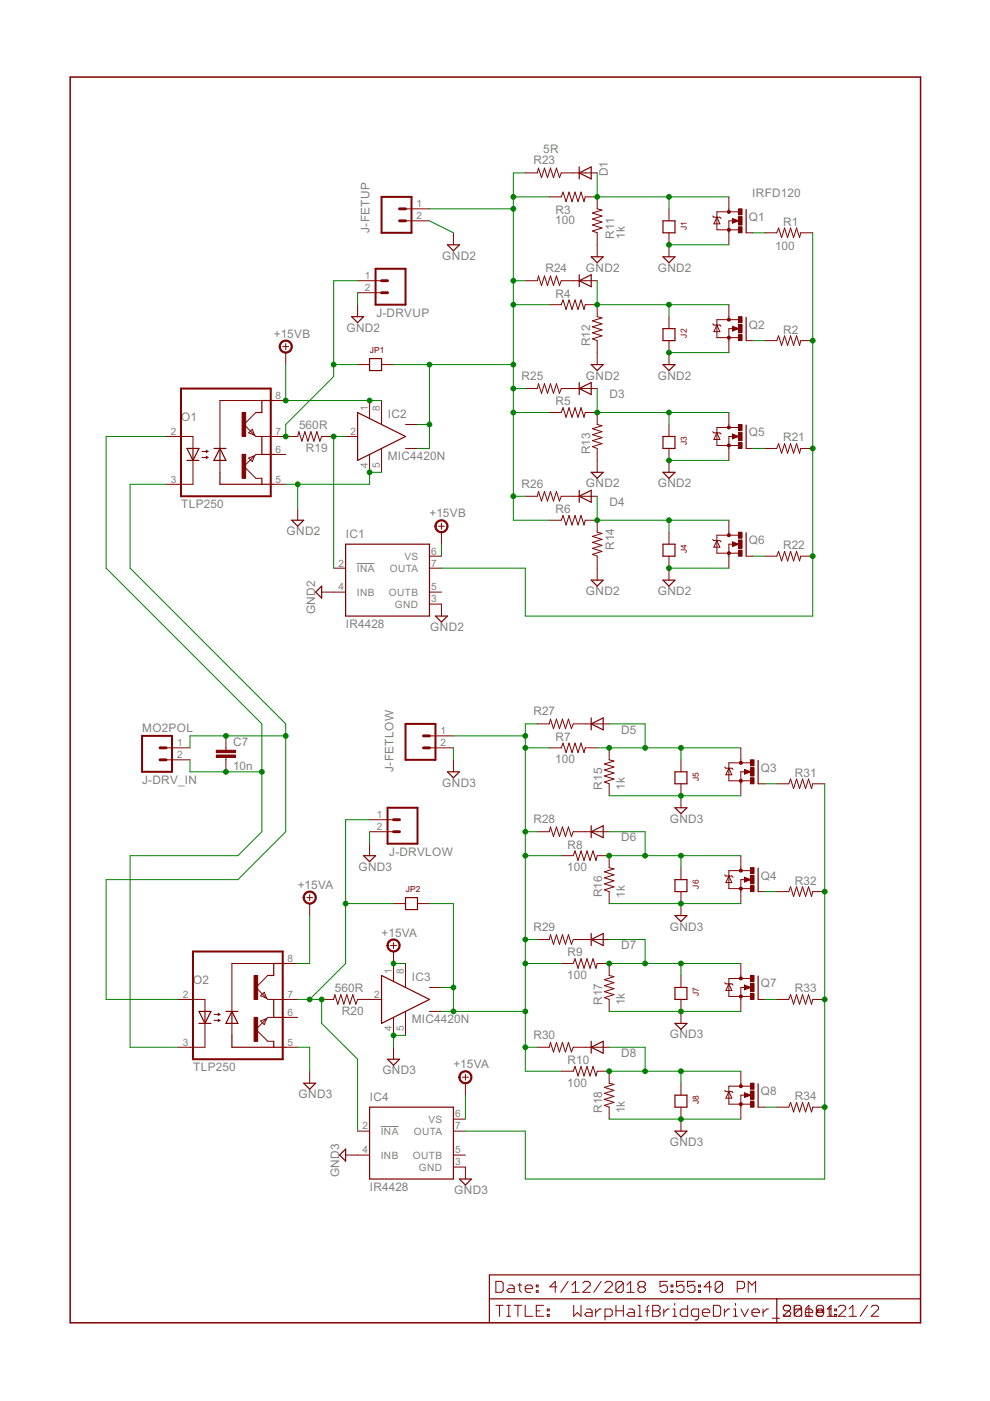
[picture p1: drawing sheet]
<svg xmlns="http://www.w3.org/2000/svg" width="210mm" height="297mm" viewBox="0 0 210 297" stroke-linecap="round" stroke-linejoin="round" font-family="sans-serif">
<path d="M75.6 119.5h3.8M80.7 238.8h3.8" fill="none" stroke="#808080" stroke-width=".21"/>
<g fill="none" stroke="#800000" stroke-width=".25">
<path d="M122.8 36.7l2.5-1.3v2.5zM122.8 35.4v2.5M94.9 51.9h2.5l-1.3 1.3zM122.8 58.3v2.5M122.8 59.5l2.5-1.2v2.5zM125.3 54.4h2.6l-1.3 1.3zM140.6 54.4h2.5l-1.3 1.3zM140.6 46.8h2.5v2.6h-2.5zM158.2 44.4v5M74.5 67.1h2.6l-1.3 1.3zM78.4 76h2.5v2.6h-2.5zM125.3 77.3h2.6l-1.3 1.3z"/>
<path d="M140.6 77.3h2.5l-1.3 1.3zM140.6 69.7h2.5v2.5h-2.5zM158.2 67.3v4.9M39.6 95.1h2.6l-1.3 2.5zM39.6 97.6h2.6M40.9 95.1v2.5M45.4 95.1h2.5M46.6 95.1l1.3 2.5h-2.5zM46.6 95.1v2.5M55.5 92.5v3.9h2.5M58 84.9h-2.5v2.6h-1.2M75.8 87.5l10.2 5-10.2 5.1z"/>
<path d="M122.8 81.1v2.6M122.8 82.4l2.5-1.3v2.6zM140.6 92.5h2.5v2.6h-2.5zM158.2 90.1v5M46.6 100.1v2.6h11.4M55.5 101.4v1.3M61.8 110.3h2.6l-1.3 1.3zM73.3 115.4h17.8v15.2h-17.8zM122.8 103.9v2.6M122.8 105.2l2.5-1.3v2.6zM125.3 100.1h2.6l-1.3 1.3zM140.6 100.1h2.5l-1.3 1.3z"/>
<path d="M140.6 115.4h2.5v2.5h-2.5zM158.2 113v4.9M68.2 124.3v2.5l-1.3-1.3zM92.3 130.6h2.6l-1.3 1.3zM125.3 123h2.6l-1.3 1.3zM140.6 123h2.5l-1.3 1.3zM125.3 152.2v2.5M125.3 153.5l2.6-1.3v2.5zM94.9 163.6h2.5l-1.3 1.3zM125.3 175.1v2.5M125.3 176.3l2.6-1.2v2.5zM143.1 163.6h2.5v2.6h-2.5z"/>
<path d="M143.1 171.3h2.5l-1.2 1.2zM160.7 161.2v5M77.1 181.4h2.5l-1.2 1.3zM86 190.3h2.5v2.5h-2.5zM125.3 197.9v2.6M125.3 199.2l2.6-1.3v2.6zM143.1 186.5h2.5v2.5h-2.5zM143.1 194.1h2.5l-1.2 1.3zM160.7 184.1v4.9M42.2 214.4h2.5l-1.2 2.6zM42.2 217h2.5M43.5 214.4v2.6"/>
<path d="M47.9 214.4h2.5M49.2 214.4l1.2 2.6h-2.5zM49.2 214.4v2.6M49.2 219.5v2.5h11.4M58 211.9v3.8h2.6M60.6 204.3h-2.6v2.5h-1.2M80.9 206.8l10.2 5.1-10.2 5.1zM143.1 217h2.5l-1.2 1.2zM143.1 209.4h2.5v2.5h-2.5zM160.7 206.9v5M58 220.8v1.2M64.4 229.7h2.5l-1.2 1.2z"/>
<path d="M78.4 234.7h17.7v15.3h-17.7zM82.2 224.6h2.5l-1.3 1.2zM125.3 220.8v2.5M125.3 222l2.6-1.2v2.5zM143.1 232.2h2.5v2.5h-2.5zM143.1 239.8h2.5l-1.2 1.3zM160.7 229.8v4.9M73.3 243.6v2.6l-1.3-1.3zM97.4 250h2.5l-1.2 1.2zM103.8 275.4h91.4M164.7 275.4v5.1M195.2 270.3h-91.4v10.2"/>
</g>
<g fill="none" stroke="#800000" stroke-width=".21">
<path d="M111.4 36.7h2.5l.3-1.1 .6 2.1 .6-2.1 .7 2.1 .6-2.1 .6 2.1 .7-2.1 .6 2.1 .4-1h7.6M75.8 59.5h5.1M86 46.8h5.1M86 44.3h5.1M96.1 49.4v2.5M111.4 59.5h2.5l.3-1 .6 2 .6-2 .7 2 .6-2 .6 2 .7-2 .6 2 .4-1h7.6M116.5 41.7h2.5l.4-1 .6 2.1 .6-2.1 .7 2.1 .6-2.1 .7 2.1 .6-2.1 .6 2.1 .3-1.1h2.5v2.6l1 .2-2 .7 2 .6-2 .6 2 .7-2 .6 2 .6-2 .7 1 .4v5M141.8 44.3v2.5M141.8 49.4v5M151.1 45.8l.3 .3h1.2l.3 .2M152 46.1l.6 1.4h-1.2zM154.5 41.7v3.2"/>
<path d="M155.3 46.3l1.3 .5-1.3 .5zM155.4 46.8h-.9v5.1M156.5 44.9h-4.5v3.8h4.6M158.2 49.4h1.4M162.2 49.4h2.5l.4-1.1 .6 2.1 .6-2.1 .7 2.1 .6-2.1 .7 2.1 .6-2.1 .6 2.1 .3-1h2.5M59.9 73.5h1.3M60.6 72.9v1.2M60.6 74.8v2.5M75.8 77.3h2.6M75.8 62.1h5.1M75.8 64.6v2.5M80.9 77.3h2.5"/>
<path d="M116.5 64.6h2.5l.4-1 .6 2 .6-2 .7 2 .6-2 .7 2 .6-2 .6 2 .3-1h2.5v2.5l1 .3-2 .6 2 .7-2 .6 2 .6-2 .7 2 .6-2 .6 1 .4v5.1M141.8 67.1v2.6M141.8 72.2v5.1M151.1 68.7l.3 .2h1.2l.3 .3M152 68.9l.6 1.4h-1.2zM154.5 64.6v3.2M155.3 69.2l1.3 .5-1.3 .5zM155.4 69.7h-.9v5.1M156.5 67.8h-4.5v3.8h4.6M158.2 72.2h1.4M162.2 72.2h2.5l.4-1 .6 2 .6-2 .7 2 .6-2 .7 2 .6-2 .6 2 .3-1h2.5M35.2 92.5h5.7v2.6"/>
<path d="M40.9 97.6v5.1h-5.7M42.8 95.7h1.3M42.8 97h1.3M43.7 95.5l.4 .2M43.7 96.7l.4 .3M44.1 95.7l-.4 .3M44.1 97l-.4 .2M46.6 97.6v2.5M52.7 97.1l1.3-.5-.5 1.3zM52.7 91.8l.8-.8 .5 1.3zM54 92.3l.3 .2h8.8l.3-1 .6 2.1 .6-2.1 .7 2.1 .6-2.1 .6 2.1 .7-2.1 .6 2.1 .4-1.1h2.5M54 96.6l-2.3 2.3 2.6 2.5h1.2"/>
<path d="M54.3 87.5l-2.6 2.5 2.3 2.3M55.5 84.9h-8.9v10.2M55.5 96.4h-1.2l-.3 .2M58 84.9h2.6M58 96.4h2.6M73.3 92.5h2.5M78.4 84.9v3.8M78.4 96.4v3.7M80.9 84.9v5.1M80.9 95.1v5M86 90h2.5M86 95.1h2.5"/>
<path d="M111.4 82.4h2.5l.3-1 .6 2 .6-2 .7 2 .6-2 .6 2 .7-2 .6 2 .4-1h7.6M116.5 87.5h2.5l.4-1.1 .6 2.1 .6-2.1 .7 2.1 .6-2.1 .7 2.1 .6-2.1 .6 2.1 .3-1h2.5v2.5l1 .3-2 .6 2 .6-2 .7 2 .6-2 .6 2 .7-2 .6 1 .4v5M141.8 90v2.5M141.8 95.1v5M151.1 91.5l.3 .3h1.2l.3 .2M152 91.8l.6 1.4h-1.2zM154.5 87.5v3.1M155.3 92l1.3 .5-1.3 .5zM155.4 92.5h-.9v5.1M156.5 90.6h-4.5v3.8h4.6M158.2 95.1h1.4M162.2 95.1h2.5l.4-1 .6 2 .6-2 .7 2 .6-2 .7 2 .6-2 .6 2 .3-1h2.5"/>
<path d="M58 102.7h2.6M63.1 107.8v2.5M91.1 117.9h2.5M93 111.6h1.2M93.6 110.9v1.3M93.6 112.8v2.6M111.4 105.2h2.5l.3-1 .6 2 .6-2 .7 2 .6-2 .6 2 .7-2 .6 2 .4-1h7.6M116.5 110.3h2.5l.4-1 .6 2 .6-2 .7 2 .6-2 .7 2 .6-2 .6 2 .3-1h2.5v2.5l1 .3-2 .6 2 .7-2 .6 2 .6-2 .7 2 .6-2 .6 1 .4v5.1M141.8 112.8v2.6M141.8 117.9v5.1M151.1 114.4l.3 .2h1.2l.3 .3M152 114.6l.6 1.4h-1.2z"/>
<path d="M154.5 110.3v3.2M155.3 114.9l1.3 .5-1.3 .5zM155.4 115.4h-.9v5.1M156.5 113.5h-4.5v3.8h4.6M158.2 117.9h1.4M162.2 117.9h2.5l.4-1 .6 2 .6-2 .7 2 .6-2 .7 2 .6-2 .6 2 .3-1h2.5M68.2 125.5h5.1M70.7 120.5h2.6M91.1 120.5h2.5M91.1 125.5h2.5M91.1 128.1h2.5v2.5M35.2 158.6h5.1"/>
<path d="M47.9 156v3.1M91.1 158.6h5M91.1 156h5M113.9 153.5h2.6l.2-1 .6 2 .7-2 .6 2 .7-2 .6 2 .6-2 .7 2 .3-1h7.7M116.5 158.6h2.5l.4-1.1 .6 2.1 .6-2.1 .7 2.1 .6-2.1 .7 2.1 .6-2.1 .6 2.1 .3-1h2.5M129.2 158.6v2.5l1 .3-2.1 .6 2.1 .6-2.1 .7 2.1 .6-2.1 .6 2.1 .7-2.1 .6 1.1 .4v2.5M157.1 158.6v3.1M35.2 161.1h5.1M47.9 160.6v3M78.4 178.9v2.5M78.4 176.3h5M78.4 173.8h5"/>
<path d="M96.1 161.1v2.5M113.9 176.3h2.6l.2-1 .6 2.1 .7-2.1 .6 2.1 .7-2.1 .6 2.1 .6-2.1 .7 2.1 .3-1.1h7.7M144.4 161.1v2.5M144.4 166.2v5.1M153.6 162.6l.3 .3h1.3l.2 .2M154.5 162.9l.7 1.4h-1.3zM157.8 163.1l1.3 .5-1.3 .5zM158 163.6h-.9v5.1M159.1 161.7h-4.6v3.8h4.6M160.7 166.2h1.5M164.7 166.2h2.5l.4-1 .7 2 .6-2 .6 2 .7-2 .6 2 .6-2 .7 2 .2-1h2.6M65 190.3h1.3"/>
<path d="M65.7 189.7v1.2M65.7 191.6v2.5M83.4 191.6h2.6M83.4 199.8v1.3M88.5 191.6h2.6M113.9 199.2h2.6l.2-1 .6 2 .7-2 .6 2 .7-2 .6 2 .6-2 .7 2 .3-1h7.7M119 181.4h2.5l.4-1 .7 2 .6-2 .6 2 .7-2 .6 2 .6-2 .7 2 .2-1h2.6v2.6l1 .2-2.1 .6 2.1 .7-2.1 .6 2.1 .7-2.1 .6 2.1 .6-2.1 .7 1.1 .3v2.6M144.4 184v2.5M144.4 189v5.1M153.6 185.5l.3 .2h1.3l.2 .3M154.5 185.7l.7 1.4h-1.3zM157.1 181.4v3.2"/>
<path d="M157.8 186l1.3 .5-1.3 .5zM158 186.5h-.9v5.1M159.1 184.6h-4.6v3.8h4.6M160.7 189h1.5M164.7 189h2.5l.4-1 .7 2.1 .6-2.1 .6 2.1 .7-2.1 .6 2.1 .6-2.1 .7 2.1 .2-1.1h2.6M37.7 211.9h5.8v2.5M43.5 217v5h-5.8M45.4 215.1h1.2M45.4 216.3h1.2M46.2 214.8l.4 .3M46.2 216.1l.4 .2M46.6 215.1l-.4 .2"/>
<path d="M46.6 216.3l-.4 .3M49.2 217v2.5M55.3 216.5l1.2-.5-.5 1.2zM55.3 211.1l.7-.7 .5 1.2zM56.5 211.6l.3 .3h6.3M56.5 216l-2.2 2.2 2.5 2.6h1.2M56.8 206.8l-2.5 2.6 2.2 2.2M58 204.3h-8.8v10.1M58 215.7h-1.2l-.3 .3M60.6 204.3h2.5M60.6 215.7h2.5M68.2 211.9h2.5l.3-1 .6 2 .7-2 .6 2 .6-2 .7 2 .6-2 .6 2 .4-1h5.1"/>
<path d="M82.8 200.5h1.3M83.4 201.7v6.4M83.4 215.7v3.8M86 204.3v5.1M86 214.4v5.1M91.1 209.4h2.5M91.1 214.4h2.5M119 204.3h2.5l.4-1 .7 2 .6-2 .6 2 .7-2 .6 2 .6-2 .7 2 .2-1h2.6v2.5l1 .3-2.1 .6 2.1 .6-2.1 .7 2.1 .6-2.1 .6 2.1 .7-2.1 .6 1.1 .4v2.5M144.4 206.8v2.6M144.4 211.9v5.1M153.6 208.3l.3 .3h1.3l.2 .3M154.5 208.6l.7 1.4h-1.3z"/>
<path d="M157.1 204.3v3.2M157.8 208.9l1.3 .5-1.3 .5zM158 209.4h-.9v5M159.1 207.5h-4.6v3.8h4.6M160.7 211.9h1.5M164.7 211.9h2.5l.4-1 .7 2 .6-2 .6 2 .7-2 .6 2 .6-2 .7 2 .2-1h2.6M60.6 222h2.5M65.7 227.1v2.6M75.8 239.8h2.6M83.4 222v2.6M96.1 239.8h2.6M96.1 237.3h2.6"/>
<path d="M98 228.4h1.3M98.7 227.8v1.2M98.7 229.7v2.5M113.9 222h2.6l.2-1 .6 2.1 .7-2.1 .6 2.1 .7-2.1 .6 2.1 .6-2.1 .7 2.1 .3-1.1h7.7M119 227.1h2.5l.4-1 .7 2 .6-2 .6 2 .7-2 .6 2 .6-2 .7 2 .2-1h2.6v2.6l1 .2-2.1 .6 2.1 .7-2.1 .6 2.1 .7-2.1 .6 2.1 .6-2.1 .7 1.1 .3v2.6M144.4 229.7v2.5M144.4 234.7v5.1M153.6 231.2l.3 .2h1.3l.2 .3M154.5 231.4l.7 1.4h-1.3zM157.1 227.1v3.2M157.8 231.7l1.3 .5-1.3 .5zM158 232.2h-.9v5.1"/>
<path d="M159.1 230.3h-4.6v3.8h4.6M160.7 234.7h1.5M164.7 234.7h2.5l.4-1 .7 2.1 .6-2.1 .6 2.1 .7-2.1 .6 2.1 .6-2.1 .7 2.1 .2-1.1h2.6M73.3 244.9h5.1M96.1 244.9h2.6M96.1 247.4h2.6v2.6M105.1 271.7h1.2l.4 .4v1.5l-.4 .4h-1.2zM105.1 276.8h1.6M105.9 276.8v2.3M107.5 276.8h.7M107.5 279.1h.7M107.9 272.5h.7l.4 .3v1.2h-1.1l-.4-.4 .4-.4h1.1"/>
<path d="M107.9 276.8v2.3M109 276.8h1.6M109.8 272.5h.8M109.8 276.8v2.3M110.2 272.1v1.5l.4 .4M111.4 273.2h1.5v-.4l-.4-.3h-.7l-.4 .3v.8l.4 .4h.7M111.4 276.8v2.3h1.5M113.7 273.6h.4v.4h-.4zM113.7 272.5h.4v.3h-.4zM113.7 277.9h.8M115.3 276.8h-1.6v2.3h1.6M116 277.5h.4v.4h-.4z"/>
<path d="M116 278.7h.4v.4h-.4zM118.1 272.8h-1.5l1.1-1.1v2.3M120.5 271.7l-1.6 2.3M121.2 274h1.6M121.2 272.5l.8-.8v2.3M121.6 276.8v2.3l.8-.8 .8 .8v-2.3M123.6 272.1l.4-.4h.7l.4 .4v.4l-1.5 1.5h1.5M124.4 277.5h.7l.4 .4v1.2h-1.1l-.4-.4 .4-.4h1.1M126.3 277.5v1.6M127.5 271.7l-1.6 2.3M127.5 277.5h-.4l-.8 .8M128.2 272.1l.4-.4h.8l.4 .4v.4l-1.6 1.5h1.6"/>
<path d="M128.3 279.1h1.1l.4-.4v-.8l-.4-.4h-1.1v2.4M130.6 277.9h1.6M130.6 276.8v2.3M132.1 272.1v1.5l-.3 .4h-.8l-.4-.4M132.1 272.1l-.3-.4h-.8l-.4 .4v1.5M132.1 272.1l-1.5 1.5M132.2 276.8v2.3M132.9 274h1.6M132.9 272.5l.8-.8v2.3M133.3 277.5h.8l.4 .4v1.2h-1.2l-.4-.4 .4-.4h1.2M135.3 276.8h.4v2.3M135.3 279.1h.8"/>
<path d="M135.7 272.8l-.4 .4v.4l.4 .4h.7l.4-.4v-.4l-.4-.4M135.7 272.8l-.4-.3v-.4l.4-.4h.7l.4 .4v.4l-.4 .3M135.7 272.8h.7M136.8 277.9h.8M137.6 276.8l-.4 .3v2M138.4 276.8h1.2l.4 .3v.4l-.4 .4 .4 .4v.4l-.4 .4h-1.2zM138.4 277.9h1.2M140.7 277.5v1.6M141.5 271.7h-1.6v1.1l.8-.3h.4l.4 .3v.8l-.4 .4h-.8l-.4-.4M141.9 277.5h-.4l-.8 .8M142.3 273.6h.4v.4h-.4zM142.3 272.5h.4v.3h-.4z"/>
<path d="M142.7 279.1h.8M142.7 277.5h.4v1.6M143.1 276.4v.4M145 271.7h-1.6v1.1l.8-.3h.4l.4 .3v.8l-.4 .4h-.8l-.4-.4M145.8 276.8v2.3h-1.2l-.4-.4v-.8l.4-.4h1.2M147.3 271.7h-1.5v1.1l.8-.3h.4l.3 .3v.8l-.3 .4h-.8l-.4-.4M148.1 273.6h.4v.4h-.4zM148.1 272.5h.4v.3h-.4zM148.1 279.1h-1.1l-.4-.4v-.8l.4-.4h1.1v2l-.4 .4h-.3M148.9 278.3h1.6v-.4l-.4-.4h-.8l-.4 .4v.8l.4 .4h.8M150.9 272.8h-1.6l1.2-1.1v2.3M151.3 276.8h1.1l.4 .3v1.6l-.4 .4h-1.1z"/>
<path d="M153.2 272.1v1.5l-.4 .4h-.8l-.4-.4M153.2 272.1l-.4-.4h-.8l-.4 .4v1.5M153.2 272.1l-1.6 1.5M153.6 277.5v1.6M154.7 277.5h-.3l-.8 .8M155.5 279.1h.8M155.5 277.5h.4v1.6M155.9 276.4v.4M156.3 273.2h1.2l.4-.4v-.7l-.4-.4h-1.2v2.3M157.1 277.5l.8 1.6 .8-1.6M158.6 274v-2.3l.8 .8 .8-.8v2.3M159.4 278.3h1.6v-.4l-.4-.4h-.8l-.4 .4v.8l.4 .4h.8"/>
<path d="M161.8 277.5v1.6M162.9 277.5h-.3l-.8 .8M163.7 279.5h1.6M166.1 278.7l.4 .4M167.2 276.8l.4 .3M167.2 276.8h-.7l-.4 .3v.4l.4 .4h.7l.4 .4v.4l-.4 .4M167.2 276.8l.4 .3v.4l-1.5 1.6h1.5M168.4 277.1l.4-.3h.8l.3 .3M168.4 276.8v2.3M168.4 277.9l.4-.4h.8l.4 .4v1.2M169.9 277.1v1.6l-.3 .4h-.8l-.4-.4zM170.7 279.1h1.6"/>
<path d="M170.7 277.5l.8-.7v2.3M170.8 278.3h1.5v-.4l-.4-.4h-.8l-.3 .4v.8l.3 .4M173.1 278.7l.4 .4h.8M173.1 278.7l.4 .4M173.5 277.9l-.4-.4v-.4l.4-.3h.7l.4 .3v.4l-.4 .4M173.5 277.9h.7M173.5 277.9l-.4 .4h1.5v-.4l-.3-.4h-.8l-.4 .4v.8M174.2 277.9l.4 .4v.4l-.4 .4M175.4 279.1h2v-.4h-.4v.4M175.4 277.5h.8M175.8 277.1v1.6l.4 .4v-2.3l-.8 .7M177 277.5h.4v.4h-.4z"/>
<path d="M177.8 277.1l.3-.3h.8l.4 .3v.4l-1.5 1.6h1.5M180 279.1h1.6M180 277.5l.8-.7v2.3M183.9 276.8l-1.5 2.3M184.7 277.1l.4-.3h.8l.4 .3v.4l-1.6 1.6h1.6"/>
</g>
<path d="M14.9 16.3h180.3v264.2h-180.3zM155.4 46.6l.9 .2-.9 .3v-.3h.3M155.4 69.4l.9 .3-.9 .2v-.2h.3M155.4 92.3l.9 .2-.9 .3v-.3h.3M155.4 115.1l.9 .3-.9 .2v-.2h.3M158 163.4l.9 .2-.9 .3v-.3h.2M158 186.2l.9 .3-.9 .3v-.3h.2M158 209.1l.9 .3-.9 .2v-.2h.2M158 231.9l.9 .3-.9 .3v-.3h.2" fill="none" stroke="#800000" stroke-width=".32"/>
<path d="M79.6 57h6.4v7.6h-6.4zM80.9 41.7h6.3v7.7h-6.3zM38.4 82.4h19v22.8h-19zM30.1 156h6.4v7.6h-6.4zM86 153.5h6.3v7.6h-6.3zM82.2 171.3h6.3v7.6h-6.3zM40.9 201.7h19v22.9h-19z" fill="none" stroke="#800000" stroke-width=".42"/>
<g fill="#800000" stroke="#800000" stroke-width=".21">
<path d="M51.3 96.3h.8v5.1h-.8z"/>
<path d="M51.3 87.5h.8v5h-.8z"/>
<path d="M53.9 215.7h.7v5.1h-.7z"/>
<path d="M53.9 206.8h.7v5.1h-.7z"/>
<path d="M45.9 160.1h4v.5h-4z"/>
<path d="M45.9 159.1h4v.5h-4z"/>
<path d="M156.6 48.1h.7v1.3h-.7z"/>
<path d="M156.6 44.3h.7v1.3h-.7z"/>
<path d="M156.6 45.9h.7v1.8h-.7z"/>
<path d="M156.6 71h.7v1.2h-.7z"/>
<path d="M156.6 67.1h.7v1.3h-.7z"/>
<path d="M156.6 68.8h.7v1.8h-.7z"/>
<path d="M156.6 93.8h.7v1.3h-.7z"/>
<path d="M156.6 90h.7v1.3h-.7z"/>
<path d="M156.6 91.7h.7v1.7h-.7z"/>
<path d="M156.6 116.6h.7v1.3h-.7z"/>
<path d="M156.6 112.8h.7v1.3h-.7z"/>
<path d="M156.6 114.5h.7v1.8h-.7z"/>
<path d="M159.1 164.9h.8v1.3h-.8z"/>
<path d="M159.1 161.1h.8v1.3h-.8z"/>
<path d="M159.1 162.8h.8v1.7h-.8z"/>
<path d="M159.1 187.8h.8v1.2h-.8z"/>
<path d="M159.1 184h.8v1.2h-.8z"/>
<path d="M159.1 185.6h.8v1.8h-.8z"/>
<path d="M159.1 210.6h.8v1.3h-.8z"/>
<path d="M159.1 206.8h.8v1.3h-.8z"/>
<path d="M159.1 208.5h.8v1.7h-.8z"/>
<path d="M159.1 233.5h.8v1.2h-.8z"/>
<path d="M159.1 229.7h.8v1.2h-.8z"/>
<path d="M159.1 231.3h.8v1.8h-.8z"/>
</g>
<path d="M80.9 59.5h1.3M84.7 46.8h1.3M84.7 44.3h1.3M80.9 62.1h1.3M33.9 158.6h1.3M89.8 158.6h1.3M89.8 156h1.3M33.9 161.1h1.3M83.4 176.3h1.3M83.4 173.8h1.3" fill="none" stroke="#800000" stroke-width=".61"/>
<g fill="#800000" stroke="#800000" stroke-width=".21">
<path d="M154.3 94.2h.5v.5h-.5z" fill-rule="evenodd"/>
<path d="M59.6 72.5a1.4 1.4 0 0 1 2.2 .3 1.4 1.4 0 0 1-.8 2 1.4 1.4 0 0 1-1.8-1.3h.2a1.15 1.15 0 0 1 1.6-1.1 1.15 1.15 0 0 1 .3 1.9 1.15 1.15 0 0 1-1.8-.5l-.1-.3h-.2z" fill-rule="evenodd"/>
<path d="M92.6 110.6a1.4 1.4 0 0 1 2.2 .3 1.4 1.4 0 0 1-.8 2 1.4 1.4 0 0 1-1.8-1.3h.3a1.15 1.15 0 0 1 1.6-1.1 1.15 1.15 0 0 1 .2 1.9 1.15 1.15 0 0 1-1.8-.5v-.3h-.3z" fill-rule="evenodd"/>
<path d="M64.6 189.4a1.4 1.4 0 0 1 2.3 .2 1.4 1.4 0 0 1-.9 2.1 1.4 1.4 0 0 1-1.7-1.4h.2a1.15 1.15 0 0 1 1.6-1.1 1.15 1.15 0 0 1 .3 1.9 1.15 1.15 0 0 1-1.8-.5l-.1-.3h-.2z" fill-rule="evenodd"/>
<path d="M82.4 199.5a1.4 1.4 0 0 1 2.2 .2 1.4 1.4 0 0 1-.8 2.1 1.4 1.4 0 0 1-1.8-1.3h.3a1.15 1.15 0 0 1 1.6-1.1 1.15 1.15 0 0 1 .3 1.9 1.15 1.15 0 0 1-1.9-.6v-.2h-.3z" fill-rule="evenodd"/>
<path d="M97.7 227.4a1.4 1.4 0 0 1 2.2 .3 1.4 1.4 0 0 1-.9 2 1.4 1.4 0 0 1-1.7-1.3h.2a1.15 1.15 0 0 1 1.7-1.1 1.15 1.15 0 0 1 .2 1.9 1.15 1.15 0 0 1-1.8-.5l-.1-.3h-.2z" fill-rule="evenodd"/>
<circle cx="154.5" cy="48.7" r=".33"/>
<circle cx="154.5" cy="44.9" r=".33"/>
<circle cx="154.5" cy="71.6" r=".33"/>
<circle cx="154.5" cy="67.8" r=".33"/>
<circle cx="154.5" cy="90.6" r=".33"/>
<circle cx="154.5" cy="117.3" r=".32"/>
<circle cx="154.5" cy="113.5" r=".32"/>
<circle cx="157.1" cy="165.5" r=".33"/>
<circle cx="157.1" cy="161.7" r=".33"/>
<circle cx="157.1" cy="188.4" r=".33"/>
<circle cx="157.1" cy="184.6" r=".33"/>
<circle cx="157.1" cy="211.3" r=".33"/>
<circle cx="157.1" cy="207.4" r=".33"/>
<circle cx="157.1" cy="234.1" r=".32"/>
<circle cx="157.1" cy="230.3" r=".32"/>
</g>
<g fill="none" stroke="#008000" stroke-width=".21">
<path d="M111.4 36.7h-2.6v73.6h7.7M126.6 36.7v5h27.9M75.8 59.5h-5.1v20.3l-10.1 10.2v2.5M91.1 46.8l5 2.6M91.1 44.3h17.7M108.8 41.7h7.7M108.8 59.5h2.6M126.6 59.5v5.1h27.9M141.8 51.9h12.7M141.8 41.7v2.6M159.6 49.4h2.6M172.3 49.4v81.2h-60.9v-10.1h-17.8"/>
<path d="M60.6 77.3v7.6h20.3M70.7 77.3h5.1M75.8 62.1v2.5M83.4 77.3h25.4M91.1 77.3v17.8h-2.6M108.8 64.6h7.7M141.8 74.8h12.7M141.8 64.6v2.5M159.6 72.2h2.6M35.2 92.5h-12.7v28l33 33v22.8l-5.1 5.1h-22.8v40.6h10.1M73.3 92.5h-2.6v28M88.5 90h2.6"/>
<path d="M108.8 87.5h7.7M108.8 82.4h2.6M126.6 82.4v5.1h27.9M141.8 97.6h12.7M141.8 87.5v2.5M159.6 95.1h2.6M35.2 102.7h-7.6v17.8l33 33v22.8l-10.2 10.2h-27.9v25.4h15.2M63.1 102.7v5.1M80.9 100.1h-2.5v2.6h-17.8M93.6 115.4v2.5M108.8 105.2h2.6M126.6 105.2v5.1h27.9"/>
<path d="M141.8 110.3v2.5M159.6 117.9h2.6M141.8 120.5h12.7M60.6 156h-20.3v2.6M96.1 156h15.3M96.1 158.6v2.5M111.4 158.6h5.1M113.9 153.5h-2.5v73.6h7.6M126.6 158.6h30.5M129.2 153.5h7.6v5.1M144.4 158.6v2.5M40.3 161.1v2.5h15.2"/>
<path d="M78.4 176.3v2.6M78.4 173.8h-5.1v30.5l-7.6 7.6M111.4 176.3h2.5M129.2 176.3h7.6v5.1M129.2 168.7h27.9M162.2 166.2h2.5M174.9 166.2v83.8h-63.5v-10.2h-12.7M65.7 194.1v10.2h-2.6M73.3 191.6h10.1M91.1 191.6h5v22.8M111.4 181.4h7.6M111.4 199.2h2.5"/>
<path d="M129.2 199.2h7.6v5.1M129.2 181.4h27.9M129.2 191.6h27.9M144.4 181.4v2.6M162.2 189h2.5M63.1 211.9h5.1v5.1l7.6 7.6v15.2M83.4 204.3h2.6M86 219.5h-2.6v2.5M93.6 214.4h17.8M93.6 209.4h2.5M111.4 204.3h7.6M129.2 204.3h27.9"/>
<path d="M129.2 214.4h27.9M144.4 204.3v2.5M162.2 211.9h2.5M63.1 222h2.6v5.1M98.7 232.2v5.1M111.4 222h2.5M129.2 222h7.6v5.1M129.2 227.1h27.9M129.2 237.3h27.9M144.4 227.1v2.6M162.2 234.7h2.5"/>
</g>
<g fill="#008000" stroke="#008000" stroke-width=".21">
<circle cx="63.1" cy="102.7" r=".51"/>
<circle cx="78.4" cy="100.1" r=".51"/>
<circle cx="141.8" cy="97.6" r=".51"/>
<circle cx="141.8" cy="120.5" r=".51"/>
<circle cx="141.8" cy="74.8" r=".51"/>
<circle cx="141.8" cy="51.9" r=".51"/>
<circle cx="126.6" cy="41.7" r=".51"/>
<circle cx="141.8" cy="41.7" r=".51"/>
<circle cx="126.6" cy="64.6" r=".51"/>
<circle cx="141.8" cy="64.6" r=".51"/>
<circle cx="126.6" cy="87.5" r=".51"/>
<circle cx="141.8" cy="87.5" r=".51"/>
<circle cx="126.6" cy="110.3" r=".51"/>
<circle cx="141.8" cy="110.3" r=".51"/>
<circle cx="144.4" cy="158.6" r=".51"/>
<circle cx="129.2" cy="158.6" r=".51"/>
<circle cx="136.8" cy="158.6" r=".51"/>
<circle cx="129.2" cy="181.4" r=".51"/>
<circle cx="144.4" cy="181.4" r=".51"/>
<circle cx="136.8" cy="181.4" r=".51"/>
<circle cx="129.2" cy="204.3" r=".51"/>
<circle cx="144.4" cy="204.3" r=".51"/>
<circle cx="136.8" cy="204.3" r=".51"/>
<circle cx="60.6" cy="92.5" r=".51"/>
<circle cx="70.7" cy="77.3" r=".51"/>
<circle cx="129.2" cy="227.1" r=".51"/>
<circle cx="144.4" cy="227.1" r=".51"/>
<circle cx="136.8" cy="227.1" r=".51"/>
<circle cx="70.7" cy="92.5" r=".51"/>
<circle cx="172.3" cy="72.2" r=".51"/>
<circle cx="172.3" cy="95.1" r=".51"/>
<circle cx="172.3" cy="117.9" r=".51"/>
<circle cx="47.9" cy="163.6" r=".51"/>
<circle cx="55.5" cy="163.6" r=".51"/>
<circle cx="47.9" cy="156" r=".51"/>
<circle cx="60.6" cy="156" r=".51"/>
<circle cx="65.7" cy="211.9" r=".51"/>
<circle cx="68.2" cy="211.9" r=".51"/>
<circle cx="73.3" cy="191.6" r=".51"/>
<circle cx="60.6" cy="84.9" r=".51"/>
<circle cx="78.4" cy="84.9" r=".51"/>
<circle cx="83.4" cy="204.3" r=".51"/>
<circle cx="174.9" cy="189" r=".51"/>
<circle cx="174.9" cy="211.9" r=".51"/>
<circle cx="174.9" cy="234.7" r=".51"/>
<circle cx="83.4" cy="219.5" r=".51"/>
<circle cx="144.4" cy="237.3" r=".51"/>
<circle cx="144.4" cy="191.6" r=".51"/>
<circle cx="144.4" cy="168.7" r=".51"/>
<circle cx="144.4" cy="214.4" r=".51"/>
<circle cx="111.4" cy="181.4" r=".51"/>
<circle cx="111.4" cy="204.3" r=".51"/>
<circle cx="111.4" cy="214.4" r=".51"/>
<circle cx="111.4" cy="158.6" r=".51"/>
<circle cx="111.4" cy="176.3" r=".51"/>
<circle cx="111.4" cy="199.2" r=".51"/>
<circle cx="111.4" cy="222" r=".51"/>
<circle cx="111.4" cy="156" r=".51"/>
<circle cx="96.1" cy="214.4" r=".51"/>
<circle cx="96.1" cy="209.4" r=".51"/>
<circle cx="91.1" cy="90" r=".51"/>
<circle cx="108.8" cy="87.5" r=".51"/>
<circle cx="108.8" cy="64.6" r=".51"/>
<circle cx="108.8" cy="41.7" r=".51"/>
<circle cx="108.8" cy="59.5" r=".51"/>
<circle cx="108.8" cy="82.4" r=".51"/>
<circle cx="108.8" cy="105.2" r=".51"/>
<circle cx="108.8" cy="44.3" r=".51"/>
<circle cx="91.1" cy="77.3" r=".51"/>
<circle cx="108.8" cy="77.3" r=".51"/>
</g>
<g font-size="2.8" fill="#808080">
<text x="113.1" y="34.9">R23</text>
<text x="115.2" y="32.3">5R</text>
<text x="128.9" y="37.4" transform="rotate(-90 128.9 37.4)">D1</text>
<text x="159.5" y="41.7">IRFD120</text>
<text x="117.7" y="47.6">100</text>
<text x="117.8" y="45.3">R3</text>
<text x="158.8" y="46.8">Q1</text>
<text x="166" y="47.9">R1</text>
<text x="78.4" y="49.3" transform="rotate(-90 78.4 49.3)">J-FETUP</text>
<text x="130.2" y="50.6" transform="rotate(-90 130.2 50.6)">R11</text>
<text x="132.5" y="50.6" transform="rotate(-90 132.5 50.6)">1k</text>
<text x="164.3" y="52.9">100</text>
<text x="93.8" y="55.1">GND2</text>
<text x="115.6" y="57.7">R24</text>
<text x="124.2" y="57.6">GND2</text>
<text x="139.5" y="57.6">GND2</text>
<text x="117.8" y="63.1">R4</text>
<text x="58" y="71.6">+15VB</text>
<text x="73.5" y="70.3">GND2</text>
<text x="79.8" y="67.1">J-DRVUP</text>
<text x="158.8" y="69.7">Q2</text>
<text x="166" y="70.7">R2</text>
<text x="125.1" y="73.4" transform="rotate(-90 125.1 73.4)">R12</text>
<text x="110.6" y="80.6">R25</text>
<text x="124.2" y="80.5">GND2</text>
<text x="139.5" y="80.5">GND2</text>
<text x="38.4" y="89.4">O1</text>
<text x="82.2" y="88.7">IC2</text>
<text x="117.8" y="86">R5</text>
<text x="129.2" y="84.4">D3</text>
<text x="63.4" y="91">560R</text>
<text x="64.8" y="95.8">R19</text>
<text x="158.8" y="92.5">Q5</text>
<text x="166" y="93.6">R21</text>
<text x="82.2" y="97.6">MIC4420N</text>
<text x="125.1" y="96.3" transform="rotate(-90 125.1 96.3)">R13</text>
<text x="38.4" y="107.8">TLP250</text>
<text x="110.6" y="103.4">R26</text>
<text x="124.2" y="103.3">GND2</text>
<text x="129.2" y="107.3">D4</text>
<text x="139.5" y="103.3">GND2</text>
<text x="60.8" y="113.5">GND2</text>
<text x="91.1" y="109.7">+15VB</text>
<text x="117.8" y="108.8">R6</text>
<text x="73.3" y="114.1">IC1</text>
<text x="130.2" y="116.6" transform="rotate(-90 130.2 116.6)">R14</text>
<text x="158.8" y="115.4">Q6</text>
<text x="166" y="116.4">R22</text>
<text x="66.8" y="130.3" transform="rotate(-90 66.8 130.3)">GND2</text>
<text x="124.2" y="126.2">GND2</text>
<text x="139.5" y="126.2">GND2</text>
<text x="73.3" y="133.2">IR4428</text>
<text x="91.2" y="133.8">GND2</text>
<text x="30.2" y="155.3">MO2POL</text>
<text x="113.1" y="151.7">R27</text>
<text x="131.7" y="155.5">D5</text>
<text x="49.5" y="158.2">C7</text>
<text x="117.7" y="161.9">100</text>
<text x="117.8" y="157.1">R7</text>
<text x="30.2" y="166.2">J-DRV_IN</text>
<text x="49.4" y="163.3">10n</text>
<text x="83.4" y="163.6" transform="rotate(-90 83.4 163.6)">J-FETLOW</text>
<text x="93.8" y="166.8">GND3</text>
<text x="127.7" y="167.4" transform="rotate(-90 127.7 167.4)">R15</text>
<text x="132.5" y="167.4" transform="rotate(-90 132.5 167.4)">1k</text>
<text x="161.3" y="163.6">Q3</text>
<text x="168.6" y="164.7">R31</text>
<text x="113.1" y="174.5">R28</text>
<text x="120.3" y="179.9">R8</text>
<text x="131.7" y="178.4">D6</text>
<text x="142" y="174.4">GND3</text>
<text x="76" y="184.6">GND3</text>
<text x="82.5" y="181.4">J-DRVLOW</text>
<text x="120.3" y="184.7">100</text>
<text x="63.1" y="188.4">+15VA</text>
<text x="127.7" y="190.3" transform="rotate(-90 127.7 190.3)">R16</text>
<text x="132.5" y="190.3" transform="rotate(-90 132.5 190.3)">1k</text>
<text x="161.3" y="186.5">Q4</text>
<text x="168.6" y="187.5">R32</text>
<text x="113.1" y="197.4">R29</text>
<text x="142" y="197.3">GND3</text>
<text x="80.9" y="198.6">+15VA</text>
<text x="120.3" y="202.8">R9</text>
<text x="131.7" y="201.2">D7</text>
<text x="41" y="208.7">O2</text>
<text x="87.3" y="208.1">IC3</text>
<text x="120.3" y="207.6">100</text>
<text x="161.3" y="209.4">Q7</text>
<text x="71" y="210.4">560R</text>
<text x="72.5" y="215.2">R20</text>
<text x="127.7" y="213.1" transform="rotate(-90 127.7 213.1)">R17</text>
<text x="132.5" y="213.2" transform="rotate(-90 132.5 213.2)">1k</text>
<text x="168.6" y="210.4">R33</text>
<text x="87.3" y="217">MIC4420N</text>
<text x="113.1" y="220.2">R30</text>
<text x="142" y="220.1">GND3</text>
<text x="41" y="227.1">TLP250</text>
<text x="81.1" y="227.8">GND3</text>
<text x="96.1" y="226.5">+15VA</text>
<text x="120.3" y="225.6">R10</text>
<text x="131.7" y="224.1">D8</text>
<text x="63.3" y="232.8">GND3</text>
<text x="78.4" y="233.5">IC4</text>
<text x="120.3" y="230.4">100</text>
<text x="161.3" y="232.2">Q8</text>
<text x="168.6" y="233.2">R34</text>
<text x="127.7" y="236" transform="rotate(-90 127.7 236)">R18</text>
<text x="132.5" y="236" transform="rotate(-90 132.5 236)">1k</text>
<text x="142" y="243">GND3</text>
<text x="71.9" y="249.6" transform="rotate(-90 71.9 249.6)">GND3</text>
<text x="78.4" y="252.5">IR4428</text>
<text x="96.3" y="253.2">GND3</text>
</g>
<g font-size="2.4" fill="#808080">
<text x="88.3" y="43.9">1</text>
<text x="88.3" y="46.5">2</text>
<text x="77.4" y="59.2">1</text>
<text x="77.4" y="61.7">2</text>
<text x="58.4" y="84.6">8</text>
<text x="78" y="87.1" transform="rotate(-90 78 87.1)">1</text>
<text x="80.5" y="87.1" transform="rotate(-90 80.5 87.1)">8</text>
<text x="36.2" y="92.2">2</text>
<text x="58.4" y="96">6</text>
<text x="58.4" y="92.2">7</text>
<text x="74.3" y="92.2">2</text>
<text x="78" y="99.2" transform="rotate(-90 78 99.2)">4</text>
<text x="80.5" y="99.2" transform="rotate(-90 80.5 99.2)">5</text>
<text x="36.2" y="102.3">3</text>
<text x="58.4" y="102.3">5</text>
<text x="85.8" y="118.7">VS</text>
<text x="91.4" y="117.6">6</text>
<text x="71.7" y="120.1">2</text>
<text x="71.7" y="125.2">4</text>
<text x="75.7" y="121.2">INA</text>
<text x="82.6" y="121.2">OUTA</text>
<text x="91.4" y="120.1">7</text>
<text x="91.4" y="125.2">5</text>
<text x="75.7" y="126.3">INB</text>
<text x="82.5" y="126.3">OUTB</text>
<text x="83.7" y="128.8">GND</text>
<text x="91.4" y="127.7">3</text>
<text x="93.4" y="155.7">1</text>
<text x="37.5" y="158.2">1</text>
<text x="37.5" y="160.7">2</text>
<text x="93.4" y="158.2">2</text>
<text x="79.9" y="173.4">1</text>
<text x="79.9" y="176">2</text>
<text x="60.9" y="203.9">8</text>
<text x="83.1" y="206.5" transform="rotate(-90 83.1 206.5)">1</text>
<text x="85.6" y="206.5" transform="rotate(-90 85.6 206.5)">8</text>
<text x="38.7" y="211.5">2</text>
<text x="60.9" y="215.3">6</text>
<text x="60.9" y="211.5">7</text>
<text x="79.4" y="211.5">2</text>
<text x="38.7" y="221.7">3</text>
<text x="60.9" y="221.7">5</text>
<text x="83.1" y="218.5" transform="rotate(-90 83.1 218.5)">4</text>
<text x="85.6" y="218.5" transform="rotate(-90 85.6 218.5)">5</text>
<text x="76.8" y="239.5">2</text>
<text x="90.8" y="238">VS</text>
<text x="96.5" y="239.5">7</text>
<text x="96.5" y="236.9">6</text>
<text x="76.8" y="244.5">4</text>
<text x="80.7" y="240.6">INA</text>
<text x="80.7" y="245.7">INB</text>
<text x="87.6" y="245.7">OUTB</text>
<text x="87.7" y="240.6">OUTA</text>
<text x="96.5" y="244.5">5</text>
<text x="88.8" y="248.2">GND</text>
<text x="96.5" y="247.1">3</text>
</g>
<g font-size="2" fill="#800000">
<text x="145.7" y="48.7" transform="rotate(-90 145.7 48.7)">J1</text>
<text x="145.7" y="71.6" transform="rotate(-90 145.7 71.6)">J2</text>
<text x="78.4" y="74.8">JP1</text>
<text x="145.7" y="94.4" transform="rotate(-90 145.7 94.4)">J3</text>
<text x="145.7" y="117.3" transform="rotate(-90 145.7 117.3)">J4</text>
<text x="148.2" y="165.6" transform="rotate(-90 148.2 165.6)">J5</text>
<text x="86" y="189">JP2</text>
<text x="148.2" y="188.4" transform="rotate(-90 148.2 188.4)">J6</text>
<text x="148.2" y="211.3" transform="rotate(-90 148.2 211.3)">J7</text>
<text x="148.2" y="234.1" transform="rotate(-90 148.2 234.1)">J8</text>
</g>
</svg>
